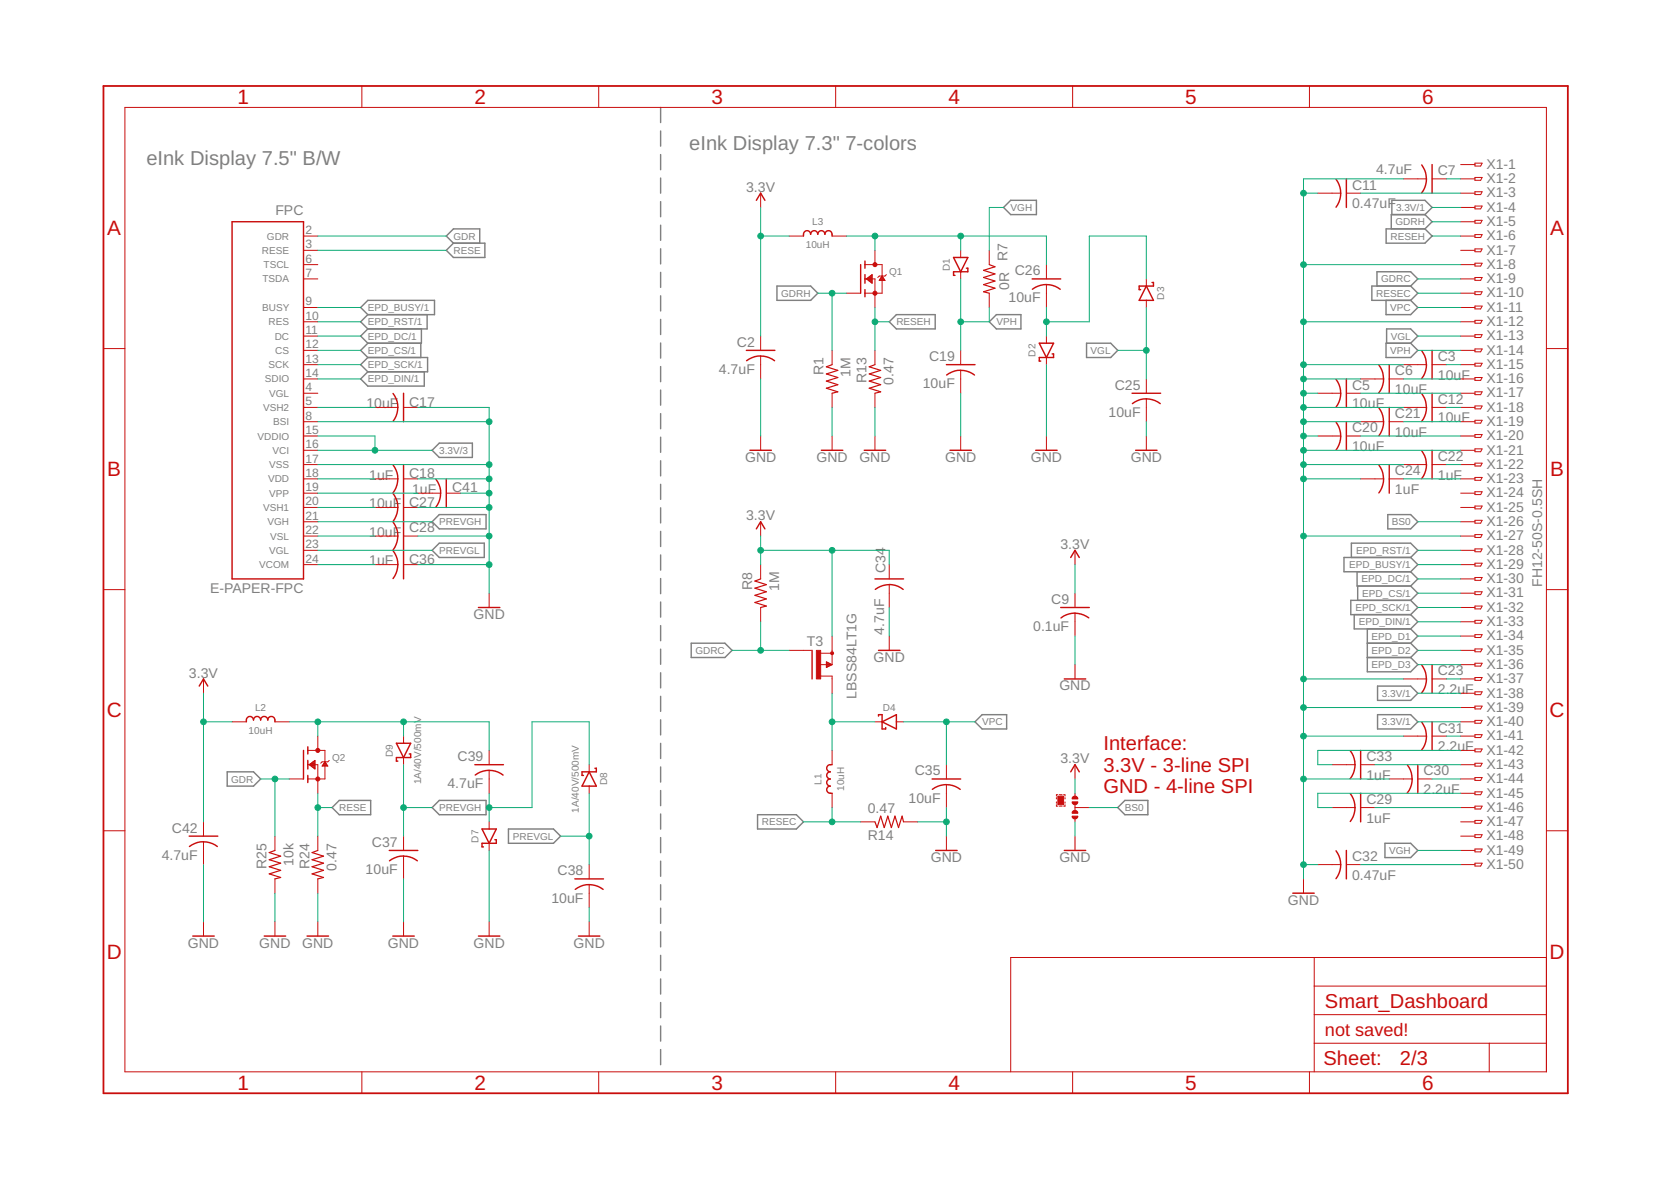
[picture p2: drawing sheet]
<svg xmlns="http://www.w3.org/2000/svg" width="297mm" height="210mm" viewBox="0 0 297 210" stroke-linecap="round" stroke-linejoin="round" font-family="sans-serif">
<g fill="none" stroke="#808080" stroke-width=".25">
<path d="M117.4 19.1v2.7M117.4 23.3v2.7M117.4 27.5v2.7M117.4 31.6v2.7M117.4 35.8v2.7M178.4 36.9l1.3-1.3h4.5v2.5h-4.5zM247.4 38.1v-2.5h5.9l1.3 1.3-1.3 1.2M253.3 38.1h-6v2.6M253.3 38.1l1.3 1.3-1.3 1.3M64.1 54.7l1.3-1.3h11.8v2.5h-11.8zM65.4 55.9l-1.3 1.3 1.3 1.3M65.4 58.5l-1.3 1.2 1.3 1.3"/>
<path d="M74.9 58.5v2.5h-9.5M75.9 55.9v2.6h-10.5M80.6 43.2l-1.3-1.2 1.3-1.3h4.7v2.5M80.6 43.2h5.6v2.6h-5.6l-1.3-1.3zM117.4 40v2.7M117.4 44.2v2.7M117.4 48.4v2.7M117.4 52.6v2.7M117.4 56.8v2.7M138.1 50.8h6l1.3 1.3-1.3 1.3h-6zM158.1 57.2l1.2-1.3h6.9v2.6h-6.9zM175.9 57.2l1.2-1.3h4.4v2.6h-4.4z"/>
<path d="M244.8 50.8v-2.5h6l1.2 1.3-1.2 1.2M246.4 53.4v2.5h4.4l1.2-1.2-1.2-1.3M246.4 40.7h6.9l1.3 1.3-1.3 1.2h-6.9zM250.8 50.8h-6.9v2.6h6.9M250.8 50.8l1.2 1.3-1.2 1.3M65.4 63.5h10.6v2.6h-10.6M65.4 61l-1.3 1.3 1.3 1.2M65.4 63.5l-1.3 1.3 1.3 1.3M65.4 66.1l-1.3 1.3 1.3 1.2h10v-2.5M74.8 61v2.5M78.1 78.8h5.9v2.5h-5.9l-1.3-1.3zM117.4 61v2.6"/>
<path d="M117.4 65.2v2.6M117.4 69.3v2.7M117.4 73.5v2.7M117.4 77.7v2.7M193.1 61h4.3l1.3 1.3-1.3 1.2h-4.3zM246.4 61h4.4l1.2 1.3-1.2 1.2h-4.4zM246.5 61v-2.5h4.3l1.2 1.2-1.2 1.3M78.1 91.5h8.3v2.5h-8.3l-1.3-1.3zM78.1 96.5h8v2.6h-8l-1.3-1.3zM117.4 81.9v2.7M117.4 86.1v2.7M117.4 90.3v2.6"/>
<path d="M117.4 94.4v2.7M117.4 98.6v2.7M240.2 99.1v-2.6h10.6l1.2 1.3-1.2 1.3M246.7 91.5h4.1l1.2 1.2-1.2 1.3h-4.1zM250.8 99.1h-11.9v2.5h11.9M250.8 99.1l1.2 1.3-1.2 1.2M117.4 102.8v2.7M117.4 107v2.7M117.4 111.2v2.7M117.4 115.4v2.7M117.4 119.6v2.7M122.9 114.3h6l1.2 1.3-1.2 1.3h-6z"/>
<path d="M240.7 109.2v2.6h10.1M241.2 101.6v2.6h9.6M241.3 104.2v2.5M243.1 116.9h7.7M243.1 114.3h7.7M243.1 111.8v7.6h7.7l1.2-1.3-1.2-1.2M250.8 101.6l1.2 1.3-1.2 1.3M250.8 104.2l1.2 1.2-1.2 1.3M250.8 106.7h-10.7v2.5h10.7M250.8 106.7l1.2 1.3-1.2 1.2M250.8 109.2l1.2 1.3-1.2 1.3M250.8 111.8l1.2 1.3-1.2 1.2"/>
<path d="M250.8 114.3l1.2 1.3-1.2 1.3M40.4 137.2h4.7l1.2 1.3-1.2 1.2h-4.7zM117.4 123.8v2.6M117.4 127.9v2.7M117.4 132.1v2.7M117.4 136.3v2.7M174.6 127h4.3v2.6h-4.3l-1.3-1.3zM244.9 121.9h5.9l1.2 1.3-1.2 1.3h-5.9zM244.9 127h5.9l1.2 1.3-1.2 1.3h-5.9zM59 143.5l1.3-1.2h5.6v2.5h-5.6zM78.1 142.3h8.3v2.5h-8.3l-1.3-1.3zM90.4 147.3h8l1.3 1.3-1.3 1.3h-8z"/>
<path d="M117.4 140.5v2.7M117.4 144.7v2.7M117.4 148.9v2.7M117.4 153.1v2.6M117.4 157.2v2.7M134.7 144.8h6.9l1.2 1.3-1.2 1.2h-6.9zM200 142.3h4v2.5h-4l-1.3-1.3zM246.2 149.9h4.6l1.2 1.3-1.2 1.2h-4.6zM117.4 161.4v2.7M117.4 165.6v2.7M117.4 169.8v2.7M117.4 174v2.7"/>
<path d="M117.4 178.2v2.7M117.4 182.4v2.6M117.4 186.5v2.7"/>
</g>
<g fill="none" stroke="#c90d0c" stroke-width=".18">
<path d="M22.2 19.1h252.7v171.4h-252.7zM64.3 15.3v3.8M106.4 15.3v3.8M148.5 15.3v3.8M190.7 15.3v3.8M232.8 15.3v3.8M135.2 34.3v2.6M234.3 34.3h4M239.3 34.3h2.6M249.5 31.8h4.1M254.6 31.8h2.5M259.7 29.3h2.5"/>
<path d="M259.7 31.8h2.5M259.7 34.3h2.5M259.7 36.9h2.5M259.7 39.4h2.5M262.2 29h1.3l-.3 .5h-1zM262.2 31.5h1.3l-.3 .5h-1zM262.2 34.1h1.3l-.3 .5h-1zM262.2 36.6h1.3l-.3 .5h-1zM262.2 39.2h1.3l-.3 .5h-1zM54 42h2.5M54 44.5h2.5M54 47h2.5"/>
<path d="M54 49.6h2.5M54 54.7h2.5M54 57.2h2.5M54 59.7h2.5M135.2 59.7v2.6M140.3 42h2.5M147.9 42h2.6M150.5 52.1h2.5M153.8 47h3v5.1h-3M153.8 49.6h1.7v5.1M154 49.6l1-.8v1.5zM154.2 49.4h.8"/>
<path d="M154.2 49.7h.8M154.3 49.3h.7M154.3 49.8h.7M154.5 49.2h.5M154.5 49.9h.5M154.6 49.1h.4M154.7 50.1h.3M154.8 49h.2M154.8 50.2h.2M155 48.9h.1M155 50.3h.1M155.5 44.5v2.5"/>
<path d="M156.4 49.7h.8M156.5 49.6h.6M156.5 49.4h.6M156.6 49.3h.4M156.7 49.2h.2M156.8 49.1h.1M156.8 49.1l.5 .7h-1zM157.6 48.8l-.3 .3h-1l-.3 .2M170.8 44.5v1.3M170.8 48.3v1.3M175.9 44.5v2.5M175.9 52.1v2.6"/>
<path d="M186 47v2.6M186 50.6v4.1M186 59.7v1.3M203.8 49.6v1.2M203.8 53.4v1.3M259.7 42h2.5M259.7 44.5h2.5M259.7 47h2.5M259.7 49.6h2.5M259.7 54.7h2.5M259.7 57.2h2.5M259.7 59.7h2.5"/>
<path d="M259.7 52.1h2.5M262.2 49.3h1.3l-.3 .5h-1zM262.2 41.7h1.3l-.3 .5h-1zM262.2 44.2h1.3l-.3 .5h-1zM262.2 46.8h1.3l-.3 .5h-1zM262.2 51.9h1.3l-.3 .5h-1zM262.2 54.4h1.3l-.3 .5h-1zM262.2 56.9h1.3l-.3 .5h-1zM262.2 59.5h1.3l-.3 .5h-1zM18.4 62h3.8M54 72.4h2.5M54 69.9h2.5"/>
<path d="M54 75h2.5M54 62.3h2.5M54 64.8h2.5M54 67.4h2.5M54 77.5h2.5M66.7 72.4h4M71.7 72.4h2.6M135.2 63.3v4.1M135.2 77.5v2.5M147.9 62.3v2.5M147.9 69.9v2.5M147.9 77.5v2.5"/>
<path d="M155.5 62.3v2.5M155.5 69.9v2.5M155.5 77.5v2.5M170.8 62.3v2.5M170.8 65.8v4.1M170.8 77.5v2.5M186 63.5v1.3M186 77.5v2.5M203.8 67.4v2.5M203.8 70.9v4.1M203.8 77.5v2.5M234.3 69.9h4"/>
<path d="M234.3 77.5h4M239.3 69.9h2.6M239.3 77.5h2.6M241.9 75h4M241.9 67.4h4M247 75h2.5M247 67.4h2.5M249.5 72.4h4.1M249.5 64.8h4.1M254.6 72.4h2.5M254.6 64.8h2.5M259.7 72.4h2.5"/>
<path d="M259.7 69.9h2.5M259.7 75h2.5M259.7 62.3h2.5M259.7 64.8h2.5M259.7 67.4h2.5M259.7 77.5h2.5M262.2 62h1.3l-.3 .5h-1zM262.2 64.6h1.3l-.3 .5h-1zM262.2 67.1h1.3l-.3 .5h-1zM262.2 69.6h1.3l-.3 .5h-1zM262.2 72.2h1.3l-.3 .5h-1zM262.2 74.7h1.3l-.3 .5h-1z"/>
<path d="M262.2 77.2h1.3l-.3 .5h-1zM262.2 79.8h1.3l-.3 .5h-1zM274.9 62h3.8M54 85.1h2.5M54 90.2h2.5M54 95.3h2.5M54 87.7h2.5M54 80h2.5M54 82.6h2.5M54 92.7h2.5M54 97.8h2.5M66.7 85.1h4"/>
<path d="M66.7 90.2h4M66.7 95.3h4M71.7 85.1h2.6M71.7 90.2h2.6M71.7 95.3h2.6M74.3 87.7h4M79.3 87.7h2.6M135.2 92.7v2.6M191.1 97.8v2.6M241.9 85.1h4M247 85.1h2.5M249.5 82.6h4.1"/>
<path d="M254.6 82.6h2.5M259.7 85.1h2.5M259.7 90.2h2.5M259.7 95.3h2.5M259.7 87.7h2.5M259.7 80h2.5M259.7 82.6h2.5M259.7 92.7h2.5M259.7 97.8h2.5M262.2 82.3h1.3l-.3 .5h-1zM262.2 84.9h1.3l-.3 .5h-1zM262.2 87.4h1.3l-.3 .5h-1z"/>
<path d="M262.2 89.9h1.3l-.3 .5h-1zM262.2 92.5h1.3l-.3 .5h-1zM262.2 95h1.3l-.3 .5h-1zM262.2 97.6h1.3l-.3 .5h-1zM18.4 104.8h3.8M54 100.4h2.5M66.7 100.4h4M71.7 100.4h2.6M87 105.4v2.6M135.2 100.4v2.5M135.2 108v2.5M140.3 115.6h4"/>
<path d="M145.4 118.1h2.5M145.4 116.1h2.5M146.9 117.8h.4M146.9 117.6l1 .5-1 .5zM146.9 118.6h.1M146.9 118.4h.4M146.9 118.3h.6M146.9 118.2h.9M146.9 118.1h.9M146.9 118h.7M146.9 117.7h.2M147.9 113.1v5"/>
<path d="M158.1 100.4v2.5M158.1 103.9v4.1M158.1 113.1v2.5M191.1 105.4v2.6M191.1 109v4.1M191.1 118.1v2.6M259.7 100.4h2.5M259.7 102.9h2.5M259.7 105.4h2.5M259.7 108h2.5M259.7 110.5h2.5M259.7 113.1h2.5"/>
<path d="M259.7 115.6h2.5M259.7 118.1h2.5M262.2 100.1h1.3l-.3 .5h-1zM262.2 102.6h1.3l-.3 .5h-1zM262.2 105.2h1.3l-.3 .5h-1zM262.2 107.7h1.3l-.3 .5h-1zM262.2 110.3h1.3l-.3 .5h-1zM262.2 112.8h1.3l-.3 .5h-1zM262.2 115.3h1.3l-.3 .5h-1zM262.2 117.9h1.3l-.3 .5h-1zM274.9 104.8h3.8M36.2 120.7v2.5"/>
<path d="M41.3 128.3h2.5M48.9 128.3h2.5M51.4 138.5h2.6M54.7 135.9h1.8v5.1M54.7 133.4h3.1v5.1h-3.1M55 135.9l1-.8v1.6zM55 135.9h1M55.1 135.8h.9M55.2 136.1h.8M55.2 135.7h.8M55.3 136.2h.7M55.4 135.6h.6"/>
<path d="M55.5 136.3h.5M55.6 135.4h.4M55.6 136.4h.4M55.7 135.3h.3M55.8 136.5h.2M55.9 135.2h.1M56 136.7h.1M56.5 130.8v2.6M57.3 136.1h.9M57.4 135.9h.7M57.5 135.8h.5M57.6 135.7h.4"/>
<path d="M57.6 135.6h.3M57.7 135.4h.1M57.8 135.4l.5 .8h-1zM58.5 135.1l-.2 .3h-1l-.3 .3M71.7 130.8v1.3M71.7 134.6v1.3M87 133.4v2.5M87 136.9v4.1M104.7 135.9v1.3M104.7 139.7v1.3M145.4 120.2h2.5v3M147.9 133.4v2.5"/>
<path d="M155.5 128.3h1.3M159.3 128.3h1.3M168.2 135.9v2.6M168.2 139.5v4M191.1 135.9v2.6M236.8 135.9h4.1M241.9 135.9h2.5M247 138.5h4M249.5 120.7h4.1M249.5 130.8h4.1M252 138.5h2.6M254.6 120.7h2.5"/>
<path d="M254.6 130.8h2.5M259.7 128.3h2.5M259.7 135.9h2.5M259.7 138.5h2.5M259.7 133.4h2.5M259.7 120.7h2.5M259.7 123.2h2.5M259.7 125.8h2.5M259.7 130.8h2.5M262.2 135.7h1.3l-.3 .5h-1zM262.2 120.4h1.3l-.3 .5h-1zM262.2 123h1.3l-.3 .5h-1z"/>
<path d="M262.2 125.5h1.3l-.3 .5h-1zM262.2 128h1.3l-.3 .5h-1zM262.2 130.6h1.3l-.3 .5h-1zM262.2 133.1h1.3l-.3 .5h-1zM262.2 138.2h1.3l-.3 .5h-1zM18.4 147.7h3.8M36.2 146.1v2.5M36.2 149.6v4.1M48.9 148.6v2.6M48.9 156.2v2.5M56.5 148.6v2.6M56.5 156.2v2.5"/>
<path d="M71.7 148.6v2.6M71.7 152.2v4M87 146.1v1.2M87 149.9v1.3M104.7 153.7v2.5M104.7 157.2v4.1M147.9 141v2.5M153 146.1h2.5M160.6 146.1h2.6M168.2 148.6v2.6M187.8 143v.3h.2M187.8 141.8v.2"/>
<path d="M187.8 142.5v.3M188 141.2h-.2v.3M188.3 141.2h.5M188.3 143.3h.5M189.1 141.2h.2v.3M189.3 143v.3h-.2M189.3 141.8v.2M189.3 142.5v.3M191.1 143.5h2.5M191.1 141v.8M191.1 143v1M191.1 145.3v.8"/>
<path d="M191.1 148.6v2.6M231.7 156.2v2.5M234.3 153.7h4M236.8 143.5h4.1M239.3 153.7h2.6M241.9 143.5h2.5M259.7 141h2.5M259.7 143.5h2.5M259.7 146.1h2.5M259.7 148.6h2.5M259.7 151.2h2.5M259.7 153.7h2.5"/>
<path d="M262.2 140.7h1.3l-.3 .5h-1zM262.2 143.3h1.3l-.3 .5h-1zM262.2 145.8h1.3l-.3 .5h-1zM262.2 148.4h1.3l-.3 .5h-1zM262.2 150.9h1.3l-.3 .5h-1zM262.2 153.4h1.3l-.3 .5h-1zM274.9 147.7h3.8M36.2 163.8v2.6M48.9 163.8v2.6M56.5 163.8v2.6M71.7 163.8v2.6M87 163.8v2.6"/>
<path d="M104.7 163.8v2.6M233.6 170.2v20.3M233.6 175.3h41.3M274.9 170.2h-95.2v20.3M64.3 190.5v3.8M106.4 190.5v3.8M148.5 190.5v3.8M190.7 190.5v3.8M232.8 190.5v3.8M233.6 185.4h41.3M233.6 180.3h41.3M264.7 185.4v5.1"/>
</g>
<path d="M18.4 15.3h260.3v179h-260.3z" fill="none" stroke="#c90d0c" stroke-width=".32"/>
<g fill="none" stroke="#c90d0c" stroke-width=".25">
<path d="M41.3 39.4h12.7v63.5h-12.7zM134.5 35.6l.7-1.3 .8 1.3M237.5 31.9a4.1 4.1 0 0 1 0 4.9M239.3 31.8v5.1M252.7 29.3a4 4 0 0 1 0 5M254.6 29.3v5M142.8 42a.67 .67 0 0 1 .5-1 .67 .67 0 0 1 .8 .6 .63 .63 0 0 1 .6-.6 .63 .63 0 0 1 .7 .6 .63 .63 0 0 1 .6-.6 .63 .63 0 0 1 .6 .6 .67 .67 0 0 1 .9-.6 .67 .67 0 0 1 .4 1M153 47v5.1M153.8 46.4v1.3M153.8 48.8v1.5M153.8 51.5v1.2M169.5 45.8h2.5l-1.2 2.5z"/>
<path d="M171.8 47.7h.2v.6h-2.5v.6h.3M183.5 49.6h5.1M183.5 51.4a4 4 0 0 1 5 0M203.8 50.8l1.2 2.6h-2.5zM204.8 50.2h.2v.6h-2.5v.7h.3M69.9 69.9a4 4 0 0 1 0 5M71.7 69.9v5.1M132.7 62.3h5.1M132.7 64.1a4.1 4.1 0 0 1 5 0M168.2 64.8h5.1M168.3 66.7a4 4 0 0 1 4.9 0M184.7 61h2.6l-1.3 2.5z"/>
<path d="M187 62.9h.3v.6h-2.6v.7h.3M201.2 69.9h5.1M201.3 71.7a4 4 0 0 1 4.9 0M237.5 67.4a4 4 0 0 1 0 5M237.5 75a4 4 0 0 1 0 5M239.3 67.4v5M239.3 75v5M245.1 64.9a3.9 3.9 0 0 1 .8 2.5M245.1 72.5a3.9 3.9 0 0 1 .8 2.5M246 67.4a4.2 4.2 0 0 1-.9 2.4M246 75l-.1 .5a4.2 4.2 0 0 1-.8 1.9M247 64.8v5.1"/>
<path d="M247 72.4v5.1M252.7 62.3a4 4 0 0 1 0 5M252.7 70a4 4 0 0 1 0 4.9M254.6 62.3v5.1M254.6 69.9v5.1M69.9 82.6a4 4 0 0 1 0 5M69.9 87.7a4 4 0 0 1 0 5M69.9 92.8a4 4 0 0 1 0 4.9M69.9 97.9a4 4 0 0 1 0 4.9M71.7 82.6v20.3M77.5 85.2l.3 .4a3.7 3.7 0 0 1 .5 2.1M78.3 87.7a3.9 3.9 0 0 1-.8 2.4"/>
<path d="M79.3 85.1v5.1M133.3 80h3.8M134.5 94l.7-1.3 .8 1.3M146 80h3.8M153.6 80h3.8M168.9 80h3.8M184.1 80h3.8M190.3 99.1l.8-1.3 .8 1.3M201.9 80h3.8M245.1 82.7a3.9 3.9 0 0 1 .8 2.4M246 85.1l-.1 .6a4.2 4.2 0 0 1-.8 1.9M247 82.6v5.1"/>
<path d="M252.7 80.1a4 4 0 0 1 0 5M254.6 80v5.1M85 108h3.9M144.4 115.6v5.1M155.5 102.9h5.1M155.6 104.8a4 4 0 0 1 4.9 0M156.2 115.6h3.8M188.6 108h5M193.5 109.8a4 4 0 0 0-4.9 0M252.7 118.2a4 4 0 0 1 0 4.9M254.6 118.1v5.1M35.4 121.9l.8-1.2 .7 1.2"/>
<path d="M43.8 128.3a.67 .67 0 0 1 .4-.9 .67 .67 0 0 1 .9 .6 .63 .63 0 0 1 .6-.7 .63 .63 0 0 1 .6 .7 .63 .63 0 0 1 .7-.7 .63 .63 0 0 1 .6 .7 .67 .67 0 0 1 .8-.6 .67 .67 0 0 1 .5 .9M54 133.4v5.1M54.7 132.7v1.3M54.7 135.1v1.6M54.7 137.8v1.3M70.5 132.1h2.5l-1.3 2.5zM72.7 134h.3v.6h-2.5v.7h.2M84.4 135.9h5.1M84.5 137.8a4 4 0 0 1 4.9 0M104.7 137.2l1.3 2.5h-2.5zM105.7 136.5h.3v.7h-2.5v.6h.2M147.9 135.9a.67 .67 0 0 0-.9 .5 .67 .67 0 0 0 .6 .8 .63 .63 0 0 0-.6 .6 .63 .63 0 0 0 .6 .7 .63 .63 0 0 0-.6 .6 .63 .63 0 0 0 .6 .6 .67 .67 0 0 0-.6 .8 .67 .67 0 0 0 .9 .5"/>
<path d="M156.2 127.3v-.3h.6v2.6h.6v-.3M156.8 128.3l2.5-1.3v2.6zM165.7 138.5h5.1M189.2 120.7h3.8M190.3 137.2l.8-1.3 .8 1.3M240 133.4a4 4 0 0 1 0 5M241.9 133.4v5.1M250.2 136a3.9 3.9 0 0 1 .8 2.5M251 138.5a4 4 0 0 1-.8 2.4M252 135.9v5.1M252.7 128.4a4 4 0 0 1 0 4.9M254.6 128.3v5.1"/>
<path d="M33.6 148.6h5.1M36.2 149.6a3.9 3.9 0 0 0-2.5 .9M36.2 149.6a3.9 3.9 0 0 1 2.4 .9M69.2 151.2h5.1M69.2 153a4 4 0 0 1 5 0M85.7 147.3h2.5l-1.2 2.6zM88 149.2h.2v.7h-2.5v.6h.2M102.2 156.2h5.1M102.3 158.1a4 4 0 0 1 4.9 0M165.7 140.3a4 4 0 0 1 5 0M166.3 151.2h3.8M189.2 151.2h3.8"/>
<path d="M229.8 158.7h3.8M237.5 151.2a4 4 0 0 1 0 5M239.3 151.2v5M240 141.1a4 4 0 0 1 0 4.9M241.9 141v5.1M34.3 166.4h3.8M47 166.4h3.8M54.6 166.4h3.8M69.8 166.4h3.8M85 166.4h3.9M102.8 166.4h3.8"/>
</g>
<path d="M175.9 47l1 .4-2.1 .6 2.1 .7-2.1 .6 2.1 .7-2.1 .6 2.1 .6-2.1 .7 1.1 .2M147.9 64.8l-1 .4 2 .6-2 .7 2 .6-2 .6 2 .7-2 .6 2 .6-1 .3M155.5 64.8l-1 .4 2 .6-2 .7 2 .6-2 .6 2 .7-2 .6 2 .6-1 .3M135.2 102.9l-1 .4 2 .6-2 .6 2 .7-2 .6 2 .6-2 .7 2 .6-1 .3M48.9 151.2l-1 .3 2 .7-2 .6 2 .6-2 .7 2 .6-2 .6 2 .7-1 .2M56.5 151.2l-1 .3 2 .7-2 .6 2 .6-2 .7 2 .6-2 .6 2 .7-1 .2M155.5 146.1l.4 1 .6-2 .7 2 .6-2 .7 2 .6-2 .6 2 .7-2 .2 1" fill="none" stroke="#c90d0c" stroke-width=".21"/>
<g fill="#c90d0c" stroke="#c90d0c" stroke-width=".18">
<path d="M190.8 141.6l.5-.1 .2 .2 .1 .3h-1z" fill-rule="evenodd"/>
<path d="M190.8 144.1h.5l.2 .2 .1 .2h-1z" fill-rule="evenodd"/>
<path d="M190.6 142.5h1a.51 .51 0 0 1-.5 .5 .51 .51 0 0 1-.5-.5z" fill-rule="evenodd"/>
<path d="M190.6 145.1h1a.51 .51 0 0 1-.5 .5 .51 .51 0 0 1-.5-.5z" fill-rule="evenodd"/>
<circle cx="56.5" cy="138.5" r=".36"/>
<circle cx="56.5" cy="133.4" r=".36"/>
<circle cx="155.5" cy="52.1" r=".36"/>
<circle cx="155.5" cy="47" r=".36"/>
<circle cx="147.9" cy="116.1" r=".27"/>
</g>
<g fill="#c90d0c" stroke="#c90d0c" stroke-width=".18">
<path d="M145.1 115.6h.8v5.1h-.8z"/>
<path d="M188 141.5h1.1v1.5h-1.1z"/>
</g>
<g fill="none" stroke="#0dab76" stroke-width=".18">
<path d="M135.2 36.9v22.8M178.4 36.9h-2.5v7.6M231.7 34.3h2.6M241.9 34.3h17.8M249.5 31.8h-17.8v124.4M254.6 36.9h5.1M254.6 39.4h5.1M257.1 31.8h2.6M56.5 59.7h7.6M56.5 42h22.8M56.5 44.5h22.8M56.5 57.2h7.6"/>
<path d="M56.5 54.7h7.6M135.2 42h5.1M145.4 52.1h5.1M147.9 52.1v10.2M150.5 42h35.5v5M155.5 42v2.5M155.5 54.7v7.6M155.5 57.2h2.6M170.8 42v2.5M170.8 49.6v12.7M175.9 54.7v2.5h-5.1M186 54.7v5"/>
<path d="M203.8 49.6v-7.6h-10.2v15.2h-7.6M203.8 54.7v12.7M231.7 47h28M231.7 57.2h28M252 59.7h7.7M252 52.1h7.7M252 49.6h7.7M252 54.7h7.7M254.6 42h5.1M56.5 62.3h7.6M56.5 72.4h10.2M56.5 75h30.5"/>
<path d="M56.5 64.8h7.6M56.5 67.4h7.6M56.5 77.5h10.2v2.5M74.3 72.4h12.7v33M135.2 67.4v10.1M147.9 72.4v5.1M155.5 72.4v5.1M170.8 69.9v7.6M186 64.8v12.7M198.7 62.3h5.1M203.8 75v2.5M231.7 72.4h17.8"/>
<path d="M231.7 75h10.2M231.7 64.8h17.8M231.7 67.4h10.2M231.7 69.9h2.6M231.7 77.5h2.6M241.9 69.9h17.8M241.9 77.5h17.8M249.5 75h10.2M249.5 67.4h10.2M252 62.3h7.7M257.1 72.4h2.6M257.1 64.8h2.6"/>
<path d="M56.5 85.1h10.2M56.5 90.2h10.2M56.5 95.3h10.2M56.5 87.7h17.8M56.5 82.6h30.5M56.5 80h20.3M56.5 97.8h20.3M56.5 92.7h20.3M74.3 85.1h12.7M74.3 90.2h12.7M74.3 95.3h12.7M81.9 87.7h5.1"/>
<path d="M135.2 95.3v5.1M135.2 97.8h22.9v2.6M147.9 97.8v15.3M231.7 85.1h10.2M231.7 95.3h28M231.7 82.6h17.8M231.7 80h28M249.5 85.1h10.2M252 97.8h7.7M252 92.7h7.7M257.1 82.6h2.6M56.5 100.4h10.2"/>
<path d="M74.3 100.4h12.7M130.1 115.6h10.2M135.2 110.5v5.1M158.1 108v5.1M191.1 100.4v5M191.1 113.1v5M252 100.4h7.7M252 115.6h7.7M252 102.9h7.7M252 105.4h7.7M252 108h7.7M252 110.5h7.7"/>
<path d="M252 113.1h7.7M252 118.1h7.7M36.2 128.3h5.1M36.2 123.2v22.9M46.3 138.5h5.1M48.9 138.5v10.1M51.4 128.3h35.6v5.1M56.5 128.3v2.5M71.7 128.3v2.5M71.7 135.9v12.7M104.7 135.9v-7.6h-10.1v15.2h-7.6M147.9 128.3h7.6"/>
<path d="M147.9 123.2v10.2M160.6 128.3h12.7M168.2 128.3v7.6M191.1 138.5v2.5M231.7 138.5h15.3M231.7 125.8h28M231.7 130.8h17.8M231.7 120.7h17.8M244.4 135.9h15.3M252 128.3h7.7M252 123.2h7.7M254.6 138.5h5.1"/>
<path d="M257.1 130.8h2.6M257.1 120.7h2.6M259.7 133.4h-25.4v2.5h2.5M36.2 153.7v10.1M48.9 158.7v5.1M56.5 141v7.6M56.5 158.7v5.1M56.5 143.5h2.5M71.7 143.5h5.1M71.7 156.2v7.6M87 141v5.1M87 151.2v12.6"/>
<path d="M99.7 148.6h5M104.7 141v12.7M142.8 146.1h10.2M147.9 143.5v2.6M163.2 146.1h5M168.2 143.5v5.1M191.1 146.1v2.5M193.6 143.5h5.1M231.7 153.7h2.6M241.9 153.7h17.8M244.4 143.5h15.3M252 151.2h7.7"/>
<path d="M259.7 141h-25.4v2.5h2.5M104.7 161.3v2.5"/>
</g>
<g fill="#0dab76" stroke="#0dab76" stroke-width=".18">
<circle cx="203.8" cy="62.3" r=".51"/>
<circle cx="48.9" cy="138.5" r=".51"/>
<circle cx="56.5" cy="143.5" r=".51"/>
<circle cx="87" cy="143.5" r=".51"/>
<circle cx="56.5" cy="128.3" r=".51"/>
<circle cx="71.7" cy="128.3" r=".51"/>
<circle cx="87" cy="95.3" r=".51"/>
<circle cx="87" cy="100.4" r=".51"/>
<circle cx="87" cy="75" r=".51"/>
<circle cx="87" cy="82.6" r=".51"/>
<circle cx="87" cy="85.1" r=".51"/>
<circle cx="87" cy="90.2" r=".51"/>
<circle cx="87" cy="87.7" r=".51"/>
<circle cx="231.7" cy="64.8" r=".51"/>
<circle cx="231.7" cy="67.4" r=".51"/>
<circle cx="231.7" cy="69.9" r=".51"/>
<circle cx="231.7" cy="34.3" r=".51"/>
<circle cx="231.7" cy="47" r=".51"/>
<circle cx="231.7" cy="57.2" r=".51"/>
<circle cx="231.7" cy="80" r=".51"/>
<circle cx="231.7" cy="125.8" r=".51"/>
<circle cx="231.7" cy="95.3" r=".51"/>
<circle cx="231.7" cy="77.5" r=".51"/>
<circle cx="231.7" cy="75" r=".51"/>
<circle cx="231.7" cy="72.4" r=".51"/>
<circle cx="231.7" cy="82.6" r=".51"/>
<circle cx="231.7" cy="85.1" r=".51"/>
<circle cx="231.7" cy="130.8" r=".51"/>
<circle cx="231.7" cy="138.5" r=".51"/>
<circle cx="231.7" cy="120.7" r=".51"/>
<circle cx="231.7" cy="153.7" r=".51"/>
<circle cx="168.2" cy="146.1" r=".51"/>
<circle cx="36.2" cy="128.3" r=".51"/>
<circle cx="66.7" cy="80" r=".51"/>
<circle cx="135.2" cy="42" r=".51"/>
<circle cx="135.2" cy="97.8" r=".51"/>
<circle cx="147.9" cy="97.8" r=".51"/>
<circle cx="186" cy="57.2" r=".51"/>
<circle cx="155.5" cy="42" r=".51"/>
<circle cx="170.8" cy="42" r=".51"/>
<circle cx="147.9" cy="52.1" r=".51"/>
<circle cx="155.5" cy="57.2" r=".51"/>
<circle cx="135.2" cy="115.6" r=".51"/>
<circle cx="147.9" cy="146.1" r=".51"/>
<circle cx="168.2" cy="128.3" r=".51"/>
<circle cx="170.8" cy="57.2" r=".51"/>
<circle cx="147.9" cy="128.3" r=".51"/>
<circle cx="71.7" cy="143.5" r=".51"/>
<circle cx="104.7" cy="148.6" r=".51"/>
</g>
<g font-size="3.7" fill="#c90d0c">
<text x="42.2" y="18.5">1</text>
<text x="84.4" y="18.5">2</text>
<text x="126.5" y="18.5">3</text>
<text x="168.6" y="18.5">4</text>
<text x="210.7" y="18.5">5</text>
<text x="252.8" y="18.5">6</text>
<text x="19.1" y="41.8">A</text>
<text x="275.6" y="41.8">A</text>
<text x="19.1" y="84.7">B</text>
<text x="275.6" y="84.7">B</text>
<text x="19" y="127.5">C</text>
<text x="275.5" y="127.5">C</text>
<text x="19" y="170.4">D</text>
<text x="275.5" y="170.4">D</text>
<text x="42.2" y="193.7">1</text>
<text x="84.4" y="193.7">2</text>
<text x="126.5" y="193.7">3</text>
<text x="168.6" y="193.7">4</text>
<text x="210.7" y="193.7">5</text>
<text x="252.8" y="193.7">6</text>
</g>
<g font-size="3.6" fill="#808080">
<text x="26" y="29.3">eInk Display 7.5&quot; B/W</text>
<text x="122.5" y="26.7">eInk Display 7.3&quot; 7-colors</text>
</g>
<g font-size="3.6" fill="#c90d0c">
<text x="196.2" y="133.4">Interface:</text>
<text x="196.2" y="137.2">3.3V - 3-line SPI</text>
<text x="196.2" y="141">GND - 4-line SPI</text>
<text x="235.5" y="179.1">Smart_Dashboard</text>
<text x="235.3" y="189.4">Sheet:</text>
<text x="248.9" y="189.2">2/3</text>
</g>
<text font-size="3.2" fill="#c90d0c" x="235.5" y="184.2">not saved!</text>
<g font-size="2.5" fill="#808080">
<text x="132.6" y="34.1">3.3V</text>
<text x="240.4" y="33.7">C11</text>
<text x="244.6" y="30.9">4.7uF</text>
<text x="255.6" y="31.2">C7</text>
<text x="264.2" y="30">X1-1</text>
<text x="264.2" y="32.6">X1-2</text>
<text x="264.2" y="35.1">X1-3</text>
<text x="49" y="38.1">FPC</text>
<text x="240.4" y="37">0.47uF</text>
<text x="264.2" y="37.6">X1-4</text>
<text x="264.2" y="40.2">X1-5</text>
<text x="179.1" y="46.4" transform="rotate(-90 179.1 46.4)">R7</text>
<text x="264.2" y="42.7">X1-6</text>
<text x="264.2" y="45.3">X1-7</text>
<text x="264.2" y="47.8">X1-8</text>
<text x="179.3" y="53.8">10uF</text>
<text x="179.4" y="51.5" transform="rotate(-90 179.4 51.5)">0R</text>
<text x="180.4" y="48.9">C26</text>
<text x="264.2" y="50.3">X1-9</text>
<text x="264.2" y="52.9">X1-10</text>
<text x="264.2" y="55.4">X1-11</text>
<text x="264.2" y="57.9">X1-12</text>
<text x="131" y="61.6">C2</text>
<text x="165.2" y="64.2">C19</text>
<text x="255.6" y="64.2">C3</text>
<text x="264.2" y="60.5">X1-13</text>
<text x="264.2" y="63">X1-14</text>
<text x="264.2" y="65.6">X1-15</text>
<text x="127.8" y="66.5">4.7uF</text>
<text x="146.4" y="66.7" transform="rotate(-90 146.4 66.7)">R1</text>
<text x="151.2" y="67" transform="rotate(-90 151.2 67)">1M</text>
<text x="154" y="68.1" transform="rotate(-90 154 68.1)">R13</text>
<text x="158.8" y="68.4" transform="rotate(-90 158.8 68.4)">0.47</text>
<text x="164" y="69">10uF</text>
<text x="198.2" y="69.2">C25</text>
<text x="240.4" y="69.2">C5</text>
<text x="248" y="70">10uF</text>
<text x="248" y="66.7">C6</text>
<text x="255.6" y="67.5">10uF</text>
<text x="255.6" y="71.8">C12</text>
<text x="264.2" y="68.1">X1-16</text>
<text x="264.2" y="70.6">X1-17</text>
<text x="65.1" y="72.5">10uF</text>
<text x="72.7" y="72.3">C17</text>
<text x="197.1" y="74.1">10uF</text>
<text x="240.4" y="72.5">10uF</text>
<text x="240.4" y="76.9">C20</text>
<text x="248" y="77.6">10uF</text>
<text x="248" y="74.3">C21</text>
<text x="255.6" y="75.1">10uF</text>
<text x="264.2" y="73.2">X1-18</text>
<text x="264.2" y="75.7">X1-19</text>
<text x="132.4" y="82.1">GND</text>
<text x="145.1" y="82.1">GND</text>
<text x="152.8" y="82.1">GND</text>
<text x="168" y="82.1">GND</text>
<text x="183.2" y="82.1">GND</text>
<text x="201" y="82.1">GND</text>
<text x="240.4" y="80.2">10uF</text>
<text x="255.6" y="81.9">C22</text>
<text x="264.2" y="78.3">X1-20</text>
<text x="264.2" y="80.8">X1-21</text>
<text x="264.2" y="83.3">X1-22</text>
<text x="65.6" y="85.2">1uF</text>
<text x="72.7" y="85">C18</text>
<text x="73.2" y="87.8">1uF</text>
<text x="80.4" y="87.5">C41</text>
<text x="248" y="87.8">1uF</text>
<text x="248" y="84.5">C24</text>
<text x="255.6" y="85.2">1uF</text>
<text x="264.2" y="85.9">X1-23</text>
<text x="264.2" y="88.4">X1-24</text>
<text x="65.6" y="90.3">10uF</text>
<text x="65.6" y="95.4">10uF</text>
<text x="72.7" y="90.1">C27</text>
<text x="72.7" y="94.6">C28</text>
<text x="132.6" y="92.5">3.3V</text>
<text x="264.2" y="91">X1-25</text>
<text x="264.2" y="93.5">X1-26</text>
<text x="65.6" y="100.5">1uF</text>
<text x="72.7" y="100.2">C36</text>
<text x="157.4" y="101.9" transform="rotate(-90 157.4 101.9)">C34</text>
<text x="188.5" y="97.6">3.3V</text>
<text x="264.2" y="96">X1-27</text>
<text x="264.2" y="98.6">X1-28</text>
<text x="264.2" y="101.1">X1-29</text>
<text x="37.3" y="105.4">E-PAPER-FPC</text>
<text x="133.7" y="104.8" transform="rotate(-90 133.7 104.8)">R8</text>
<text x="138.5" y="105.1" transform="rotate(-90 138.5 105.1)">1M</text>
<text x="186.9" y="107.3">C9</text>
<text x="264.2" y="103.7">X1-30</text>
<text x="264.2" y="106.2">X1-31</text>
<text x="274.1" y="104.3" transform="rotate(-90 274.1 104.3)">FH12-50S-0.5SH</text>
<text x="84.2" y="110">GND</text>
<text x="157.2" y="112.9" transform="rotate(-90 157.2 112.9)">4.7uF</text>
<text x="183.7" y="112.2">0.1uF</text>
<text x="264.2" y="108.7">X1-32</text>
<text x="264.2" y="111.3">X1-33</text>
<text x="264.2" y="113.8">X1-34</text>
<text x="143.4" y="114.8">T3</text>
<text x="155.3" y="117.6">GND</text>
<text x="264.2" y="116.4">X1-35</text>
<text x="264.2" y="118.9">X1-36</text>
<text x="33.6" y="120.4">3.3V</text>
<text x="152.2" y="124.2" transform="rotate(-90 152.2 124.2)">LBSS84LT1G</text>
<text x="188.3" y="122.7">GND</text>
<text x="255.6" y="123.3">2.2uF</text>
<text x="255.6" y="120">C23</text>
<text x="264.2" y="121.4">X1-37</text>
<text x="264.2" y="124">X1-38</text>
<text x="255.6" y="130.2">C31</text>
<text x="264.2" y="126.5">X1-39</text>
<text x="264.2" y="129">X1-40</text>
<text x="264.2" y="131.6">X1-41</text>
<text x="81.4" y="135.3">C39</text>
<text x="162.6" y="137.8">C35</text>
<text x="188.5" y="135.7">3.3V</text>
<text x="242.9" y="135.3">C33</text>
<text x="253" y="137.8">C30</text>
<text x="255.6" y="133.5">2.2uF</text>
<text x="264.2" y="134.1">X1-42</text>
<text x="264.2" y="136.7">X1-43</text>
<text x="79.5" y="140.1">4.7uF</text>
<text x="161.5" y="142.6">10uF</text>
<text x="242.9" y="138.6">1uF</text>
<text x="242.9" y="142.9">C29</text>
<text x="253" y="141.1">2.2uF</text>
<text x="264.2" y="139.2">X1-44</text>
<text x="264.2" y="141.7">X1-45</text>
<text x="30.6" y="148">C42</text>
<text x="154.3" y="144.5">0.47</text>
<text x="154.3" y="149.3">R14</text>
<text x="242.9" y="146.2">1uF</text>
<text x="264.2" y="144.3">X1-46</text>
<text x="264.2" y="146.8">X1-47</text>
<text x="264.2" y="149.4">X1-48</text>
<text x="28.7" y="152.8">4.7uF</text>
<text x="47.4" y="154.5" transform="rotate(-90 47.4 154.5)">R25</text>
<text x="52.2" y="153.9" transform="rotate(-90 52.2 153.9)">10k</text>
<text x="55" y="154.5" transform="rotate(-90 55 154.5)">R24</text>
<text x="59.8" y="154.8" transform="rotate(-90 59.8 154.8)">0.47</text>
<text x="65" y="155.3">10uF</text>
<text x="66.1" y="150.5">C37</text>
<text x="99.1" y="155.6">C38</text>
<text x="165.5" y="153.2">GND</text>
<text x="188.3" y="153.2">GND</text>
<text x="240.4" y="153">C32</text>
<text x="264.2" y="151.9">X1-49</text>
<text x="264.2" y="154.4">X1-50</text>
<text x="98" y="160.4">10uF</text>
<text x="228.9" y="160.8">GND</text>
<text x="240.4" y="156.3">0.47uF</text>
<text x="33.4" y="168.4">GND</text>
<text x="46.1" y="168.4">GND</text>
<text x="53.7" y="168.4">GND</text>
<text x="69" y="168.4">GND</text>
<text x="84.2" y="168.4">GND</text>
<text x="102" y="168.4">GND</text>
</g>
<g font-size="2.1" fill="#808080">
<text x="54.3" y="41.6">2</text>
<text x="54.3" y="44.1">3</text>
<text x="54.3" y="46.7">6</text>
<text x="54.3" y="49.2">7</text>
<text x="54.3" y="54.3">9</text>
<text x="54.3" y="56.8">10</text>
<text x="54.3" y="59.4">11</text>
<text x="54.3" y="61.9">12</text>
<text x="54.3" y="64.4">13</text>
<text x="54.3" y="69.5">4</text>
<text x="54.3" y="67">14</text>
<text x="54.3" y="72.1">5</text>
<text x="54.3" y="74.6">8</text>
<text x="54.3" y="77.1">15</text>
<text x="54.3" y="79.7">16</text>
<text x="54.3" y="82.2">17</text>
<text x="54.3" y="84.8">18</text>
<text x="54.3" y="87.3">19</text>
<text x="54.3" y="89.8">20</text>
<text x="54.3" y="92.4">21</text>
<text x="54.3" y="94.9">22</text>
<text x="54.3" y="97.5">23</text>
<text x="54.3" y="100">24</text>
</g>
<g font-size="1.8" fill="#808080">
<text x="144.4" y="40">L3</text>
<text x="179.7" y="37.5">VGH</text>
<text x="248.1" y="40">GDRH</text>
<text x="248.2" y="37.5">3.3V/1</text>
<text x="46.6" y="45.1">RESE</text>
<text x="46.8" y="47.7">TSCL</text>
<text x="47.4" y="42.6">GDR</text>
<text x="80.6" y="42.6">GDR</text>
<text x="80.6" y="45.1">RESE</text>
<text x="143.2" y="44.1">10uH</text>
<text x="247.2" y="42.6">RESEH</text>
<text x="46.6" y="50.2">TSDA</text>
<text x="138.9" y="52.7">GDRH</text>
<text x="158.1" y="48.9">Q1</text>
<text x="168.9" y="48.2" transform="rotate(-90 168.9 48.2)">D1</text>
<text x="207" y="53.2" transform="rotate(-90 207 53.2)">D3</text>
<text x="244.6" y="52.7">RESEC</text>
<text x="245.5" y="50.2">GDRC</text>
<text x="46.6" y="55.3">BUSY</text>
<text x="47.7" y="57.8">RES</text>
<text x="65.4" y="57.8">EPD_RST/1</text>
<text x="65.4" y="55.3">EPD_BUSY/1</text>
<text x="159.3" y="57.8">RESEH</text>
<text x="177.1" y="57.8">VPH</text>
<text x="247.1" y="55.3">VPC</text>
<text x="47.7" y="65.4">SCK</text>
<text x="48.8" y="60.4">DC</text>
<text x="48.9" y="62.9">CS</text>
<text x="65.4" y="60.4">EPD_DC/1</text>
<text x="65.4" y="62.9">EPD_CS/1</text>
<text x="65.4" y="65.4">EPD_SCK/1</text>
<text x="184.1" y="63.4" transform="rotate(-90 184.1 63.4)">D2</text>
<text x="193.9" y="62.9">VGL</text>
<text x="247.1" y="62.9">VPH</text>
<text x="247.2" y="60.4">VGL</text>
<text x="47.1" y="68">SDIO</text>
<text x="47.9" y="70.5">VGL</text>
<text x="65.4" y="68">EPD_DIN/1</text>
<text x="46.8" y="73.1">VSH2</text>
<text x="48.6" y="75.6">BSI</text>
<text x="45.8" y="78.1">VDDIO</text>
<text x="47.9" y="83.2">VSS</text>
<text x="48.4" y="80.7">VCI</text>
<text x="78.1" y="80.7">3.3V/3</text>
<text x="47.6" y="85.8">VDD</text>
<text x="47.9" y="88.3">VPP</text>
<text x="46.8" y="90.8">VSH1</text>
<text x="47.6" y="93.4">VGH</text>
<text x="48" y="95.9">VSL</text>
<text x="78.1" y="93.4">PREVGH</text>
<text x="247.4" y="93.4">BS0</text>
<text x="46.1" y="101">VCOM</text>
<text x="47.9" y="98.4">VGL</text>
<text x="78.1" y="98.4">PREVGL</text>
<text x="239.8" y="101">EPD_BUSY/1</text>
<text x="241" y="98.4">EPD_RST/1</text>
<text x="242" y="103.5">EPD_DC/1</text>
<text x="242.1" y="106.1">EPD_CS/1</text>
<text x="241" y="108.6">EPD_SCK/1</text>
<text x="241.6" y="111.1">EPD_DIN/1</text>
<text x="243.8" y="113.7">EPD_D1</text>
<text x="123.6" y="116.2">GDRC</text>
<text x="243.8" y="116.2">EPD_D2</text>
<text x="243.8" y="118.8">EPD_D3</text>
<text x="245.6" y="123.8">3.3V/1</text>
<text x="44.2" y="130.5">10uH</text>
<text x="45.3" y="126.4">L2</text>
<text x="156.9" y="126.4">D4</text>
<text x="174.6" y="128.9">VPC</text>
<text x="245.6" y="128.9">3.3V/1</text>
<text x="59" y="135.3">Q2</text>
<text x="69.8" y="134.5" transform="rotate(-90 69.8 134.5)">D9</text>
<text x="41.1" y="139.1">GDR</text>
<text x="74.9" y="139.4" transform="rotate(-90 74.9 139.4)">1A/40V/500mV</text>
<text x="107.9" y="139.6" transform="rotate(-90 107.9 139.6)">D8</text>
<text x="146" y="139.4" transform="rotate(-90 146 139.4)">L1</text>
<text x="150.1" y="140.6" transform="rotate(-90 150.1 140.6)">10uH</text>
<text x="60.3" y="144.2">RESE</text>
<text x="78.1" y="144.2">PREVGH</text>
<text x="85.1" y="149.7" transform="rotate(-90 85.1 149.7)">D7</text>
<text x="91.2" y="149.2">PREVGL</text>
<text x="102.9" y="144.4" transform="rotate(-90 102.9 144.4)">1A/40V/500mV</text>
<text x="135.4" y="146.7">RESEC</text>
<text x="200" y="144.2">BS0</text>
<text x="246.9" y="151.8">VGH</text>
</g>
</svg>
